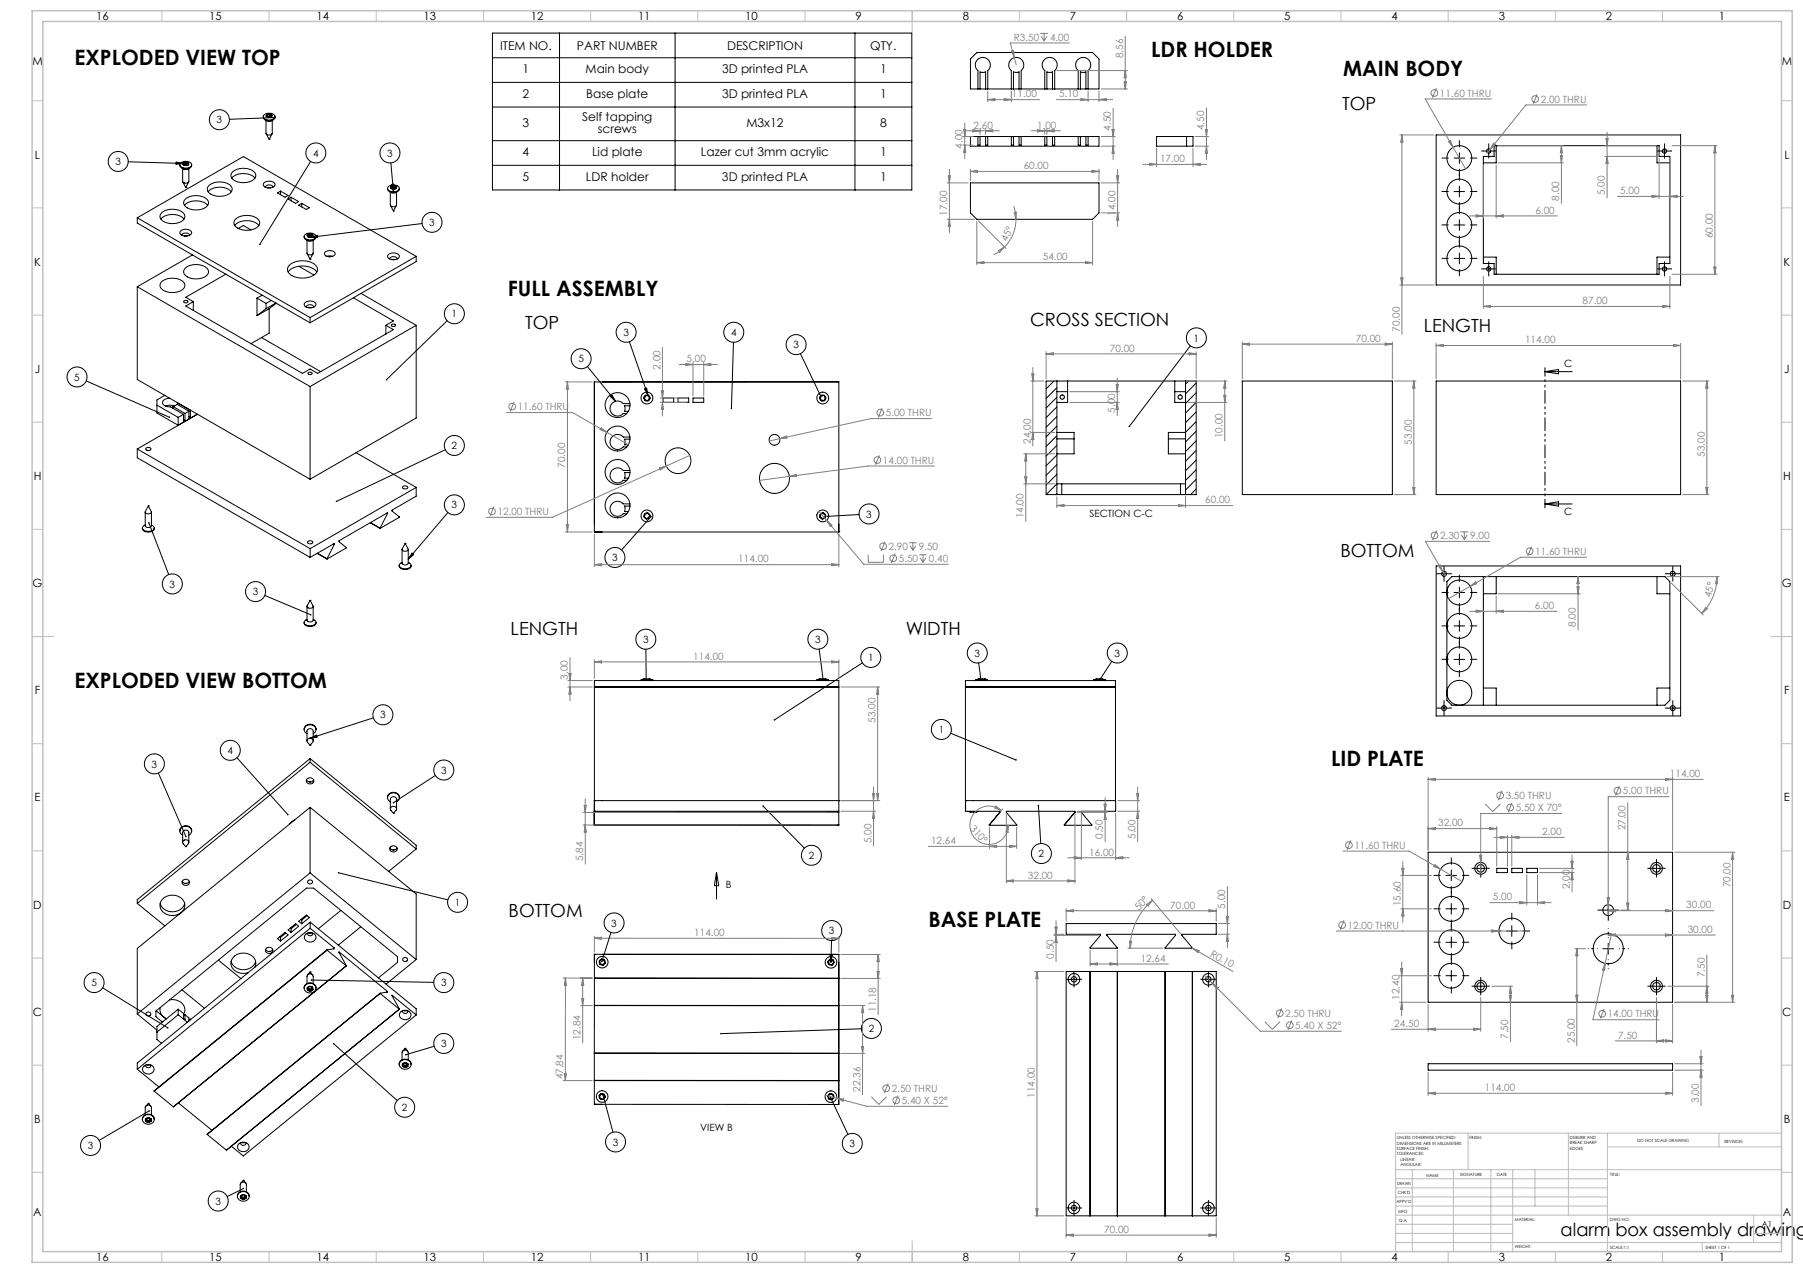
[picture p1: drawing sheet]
<svg xmlns="http://www.w3.org/2000/svg" width="841mm" height="594mm" viewBox="0 0 841 594" stroke-linecap="round" stroke-linejoin="round" font-family="sans-serif">
<g fill="none" stroke="#000" stroke-width=".47">
<path d="M230 15h195v74h-195zM261 15v74M315 15v74M399 15v74M230 27h195M230 38h195M453 28l3-3h54l3 3v14h-60zM123 54v2h2h2l1-2M123 54l3-1h2v1l-1 2h-2l-2-1zM124 56l1 1 2-1M124 56v6l2 1 1-1M124 54l1 1"/>
<path d="M124 54h.1M125 53l-1 1M125 54h.1M125 53h.1M125 53v2M125 55h.1M126 54l-1 1M126 54h.1M126 53h-1M126 53v1M126 53l1 1M126 53h.1"/>
<path d="M126 55h.1M126 53v2M126 55h-1M126 55h1M126 54v1M127 55h-2M127 54v1M127 54h.1M127 56v6M127 55l-20 1M230 50h195M456 42v-9l-1-2v-1l1-2 2-1h2l2 3v1l-1 2v9"/>
<path d="M457 42v-8h3v8M472 42v-9l-1-3 1-2 2-1 2 1 2 2-1 1-1 2v9M473 42v-8h2v8M487 42v-9l-1-1v-2l1-2 2-1 3 1 1 2v1l-1 2v9M488 42v-8h3v8M503 42v-9l-1-1v-2l1-2 2-1 2 1 2 2v2l-1 1v9M504 42v-8h3v8M60 75l25 1M82 76h3l-3 1zM84 77v1l2 1 3-1v-1M84 76l2-1h2l1 1v1l-1 1h-2l-2-1zM85 78l1 1 3-1"/>
<path d="M85 79v6h2h1v-6M85 76v1M85 76h.1M85 77h2M85 77h1M86 76v1M86 76h-1M86 77h1M86 77h.1M86 76h.1M87 76h1M87 76h-2"/>
<path d="M87 76h-1M87 76h.1M87 77h.1M87 76v1M88 76h.1M88 76v1M88 77h-1M88 77h.1M124 62l2 3M126 65h.1M127 62l-1 3M145 75l-24 39"/>
<path d="M182 76l2 13M230 66h195M230 77h195M456 64h1M456 64v4h1v-4M456 64h-3v4h60v-4h-5M457 64h3M460 64h1M460 64v4h1v-4M461 64h11M472 64h1M472 64v4h1v-4"/>
<path d="M473 64h2M475 64h1M475 64v4h1v-4M476 64h11M487 64h1M487 64v4h1v-4M488 64h3M491 64h1M491 64v4h1v-4M492 64h11M503 64h1M503 64v4h1v-4"/>
<path d="M504 64h3M507 64h1M507 64v4h1v-4M539 64h17v4h-17zM553 64v4M670 63h114v70h-114zM678 74h5M681 71v5M692 70h5M694 68v5M697 68h77v5h5v50h-5v5h-77v-5h-5v-50h5zM698 68v8h-6"/>
<path d="M773 68v8h6M774 70h5M776 68v5M75 99l3-1h4l3 1 1 2-1 2-1 1h-5h-2l-2-2v-1zM85 85l2 2M86 96l2-1 3-1h3l3 2M86 93l4-2h3l3 2 1 2v1l-2 1-5 1-3-1-1-1v-2zM87 87h.1M88 85l-1 2M97 89l2-1 3-1 4 1 2 1M97 87l4-2h3l4 2v2l-2 2-5 1-3-1-1-2v-1zM108 83l2-1 3-1h3l3 2"/>
<path d="M108 80l4-1h3l3 1 1 2-1 2-1 1h-5l-2-1-2-1v-1zM123 85h3h2v1l-1 2h-2l-2-1zM124 87l1-1h2v1M125 88h1M129 90l2-1 3 2-1 1zM131 89v2M134 93l2-1 3 2-1 1zM136 92v2M139 96l2-1 3 2-1 1zM141 95v2M181 88v1l2 1 3-1v-1M181 87l3-1 2 1v1l-1 1h-2h-2z"/>
<path d="M182 89l1 1 2-1M182 90v6h1h2v-6M182 96l2 2M182 88h1M182 88h.1M182 87v1M183 87v1M183 86h1v3zM183 87h-1M183 88h.1M184 88h-1M184 88h.1"/>
<path d="M184 87h-1M184 98h.1M184 87v1M184 87h1M184 87h-2M184 87h.1M185 88h-2M185 87h.1M185 87v1M185 96l-1 2M453 85h60v14l-3 3h-54l-3-3zM678 89h5"/>
<path d="M681 87v5M64 102l50-29 80 47M64 102l81 46M64 102v2l81 47M75 102l2-1 3-1 3 1 3 1M84 108l3-1 2 1v1l-1 1h-2l-2-1zM85 110l1-1h2v1M86 110h1M90 119l-26 15M110 105l1-1 4-1 3 1 3 1M110 102l3-1h4l3 1 1 2-1 2-2 1h-5l-2-1-2-1v-1zM111 107l3-2 3 2"/>
<path d="M142 110v2h2h2l1-2M142 110l3-1h2v1l-1 2h-2l-2-1zM143 112l1 1 3-1M143 112v6l2 1 1-1v-6M143 118l2 3M143 110h.1M143 110l2 1M144 109l-1 1M144 109v1M144 110h.1M144 110h1M144 109h.1"/>
<path d="M144 109h2M144 109h1M145 111l3-1v1zM145 110v1M145 109h.1M145 109v1M145 111h.1M145 109h1M146 110l-1 1M146 110h.1M146 109v1M146 118l-1 3"/>
<path d="M152 118l3-1 1 1v1l-1 1h-2l-2-1zM153 120h2M181 119l4-1 1 1v1l-1 1h-2l-2-1zM194 120l-49 28M194 120v2l-49 29M197 104l-52 7M678 105h5M681 102v5M681 118v5M692 120h6v8M779 120h-6v8M64 134v43l81 47"/>
<path d="M64 134l81 46M75 131l3-1h4l3 1 1 2-1 2-1 1h-5l-4-1v-2zM86 125l4-1h3l3 1 1 2v1l-2 1-5 1-2-1-2-1v-1zM105 128l-18 11 3 2M120 139v8M120 139l4 3M122 138l-2 1M134 127l3-2 4-1 4 1 3 2M135 124l3-2h5l4 2 1 1v1l-1 2-2 1-6 1-2-1-2-2-1-1zM139 124l7 4M145 121h.1M165 139l19 11-4 2"/>
<path d="M168 137l26 15M182 121l1-1h2v1M183 121h1M678 121h5M692 125h5M694 123v5M774 125h5M776 123v5M86 140h1l1 1h-2zM90 141l-3 2 54 31 4-2 3 2 36-20-4-2M90 141v4M122 158l28 15"/>
<path d="M124 142v2M124 144l-4 3M126 144v11l-9 5M126 144l-6 3M127 140l-3 2M129 141l-5 3M129 141l-3 3M142 141h3h2v1l-1 1-2 1-2-1zM143 143l1-1 2 1M144 144h1M145 148v3M180 152v4"/>
<path d="M183 151h1l1 1h-2zM194 152v43l-49 29M194 152l-49 28M209 150l-29 27M294 159l8 25M342 160l-1 31M40 178l39 17M144 174h1h1l-2 1zM274 171l13 16M373 165l9 19M488 178h70v53h-70zM492 178l-4 3"/>
<path d="M493 178v53M498 178v10h-5M548 178v10h5M553 178v53M554 178l-1 1M555 161l-28 38M558 179l-5 5M579 178h70v53h-70zM670 178h114v53h-114zM721 173h12M721 173l6-1v2zM73 189l10 6"/>
<path d="M77 184l-4 3v6l10 5M77 189h4M79 186l-3 1v1v1l4 1 6 3M81 190l2-1 5 3M81 190h.1M81 190l5 3M83 189v-1l6 3M83 198l9-5-28 17M83 195v3M86 193v4v-1M86 193l-3 2M86 196h.1"/>
<path d="M86 193v3M88 192l-2 1M88 192v3h1M88 194l1 1M89 191v4M89 191h.1M145 180v44M285 185v-1l2 3zM294 188h-3l-2-1h-1l-2 1-1 2v2l2 2h2l2-1h1M294 189h-3v3h2M300 186l1 1M301 181h1v3z"/>
<path d="M301 187h1M301 184l1 1M301 184l-1 2M302 185l1 1M303 186l-1 1M309 186h5v2h-5zM316 186h5v2h-5zM323 186h5v2h-5zM382 186l1 1M383 185l-1 1M384 184l1 2M384 184l-1 1"/>
<path d="M384 187h-1M385 186l-1 1M493 183h5M493 181l-5 5M493 185l-5 5M493 190l-5 5M493 194l-5 5M493 199l-5 5M548 183h5M558 183l-5 5M558 188l-5 5M558 192l-5 5"/>
<path d="M558 197l-5 5h-8v10h8M64 210v4l81 46M64 210l81 46M68 209h1l1 1h-1zM166 211l28 16M208 210l-51 24M294 204h-3l-2-1h-2l-1 1-1 1v3l2 1 1 1 3-1h1M294 220h-3l-3-2-2 1-1 2v2l2 2h2l2-1h1M294 205h-3v3h2M493 205h8M493 202h8v10h-8M493 203l-5 5"/>
<path d="M493 208l-5 5M493 212l-5 5M493 217l-5 5M545 205h8M558 201l-5 5M558 206l-5 5M558 210l-5 5M558 215l-5 5M558 219l-5 5M68 239v6l1 1 2-1v-6M69 236h.1M69 236l2 3-2 1-1-1"/>
<path d="M69 236l-1 3M180 239l1 1M181 240l-23 12 4 4M181 240l-4 6M188 227h1h1l-1 1zM194 227v5l-11 6 3 3-9 5M194 227l-49 29M209 239l-19 22M294 235h-3l-2-1h-1l-2 1-1 1v3l1 1 3 1 2-1h1M294 221h-3v2h2M294 236h-3v3h2M301 240l-1 1"/>
<path d="M302 239l1 1M302 239l-1 1M383 240l-1 1M384 239l1 1M384 239l-1 1M493 221l-5 5M493 230l-1 1M495 226v5M551 226v5M553 226h-60l-5 5M558 224l-5 5M558 228l-3 3"/>
<path d="M721 235h12M721 235l6-1v2zM66 246l1 2h2h2l1-2M68 245l-2 1M69 244l10 24M71 245l1 2-2 1h-2l-2-2M144 253l1-1 1 1-2 1-1-1zM145 256v4M148 258l5 3M156 254h.1M156 254l-11 6M156 254l-3 7"/>
<path d="M162 256l-9 5M162 256h.1M173 244l4 3M173 244l4 2M188 256v7l1 1 1-1v-7M189 254h.1M189 254l1 3h-1l-1-1M189 254l-1 2M192 258l1 1-3 2zM277 248h.1M277 248h114M277 248v-70h114v70"/>
<path d="M300 241l1 1M303 242h-2M303 240v2M304 241l-14 16M382 241l2 1M385 242h-1M385 240v2M391 248h.1M401 240l-15 1M124 278l21 9M153 261h.1M186 264h.1"/>
<path d="M188 262l-2 2M190 262l2 2-2 1h-2l-2-1M192 264l-1 1-2 1-2-1-1-1M670 264h114v70h-114zM671 268h5M674 265v5M677 269h100l2 2v56l-2 2h-100l-2-2v-56zM678 276h5M681 274v5M692 269v60M698 269v8h-6M773 269v8h6"/>
<path d="M778 268h5M780 265v5M142 290v2h2h3v-2M143 283v6l1 1 2-1v-6M143 289l-1 2 2 1h2l1-1v-1l-1-1M145 280h.1M145 280l1 3-2 1-1-1zM678 292h5M681 290v5M299 317h6M299 317v1M300 317h-1"/>
<path d="M300 317h.1M300 317h5M301 303v14M305 317v1M381 317h6M381 317v1M382 303l2 14M382 317h-1M382 317h.1M382 317h5M387 317v1M402 309l-41 27"/>
<path d="M455 317h6M455 317v1M456 309l2 8M459 317h-4M459 317h2M459 317h.1M461 317v1M510 317h1h5M510 317h6M510 317v1M516 317v1M519 309l-6 8"/>
<path d="M678 308h5M681 305v5M174 335l-29 10M277 321h114M450 321h70M671 330h5M674 328v5M692 321h6v8M778 330h5M779 321h-6v8M780 328v5M111 354l23 26"/>
<path d="M142 340l1-1 1-1 3 1v1M143 346v-5l1-1 2 1v5M143 342h-1v-2l1-1 1-1 2 1 1 1v1l-1 1M143 345h2h1l-1 3-2-2zM145 345l3-2v1zM145 348h.1M145 354v2M145 354l49 40v2M145 354l-81 66v2M145 356l-81 66M145 356l49 40M443 342l31 13"/>
<path d="M74 361l13 29M143 364l1 1 2-1M144 365h1M145 377v30M145 377l49 40v31M145 377l-81 66v30M181 372v-1l2-1h3v2M182 377v-4l1-1 2 1v4M182 374l-1-1v-1l1-1 1-1h2l1 1v2l-1 1M182 377l2-1 1 1v1l-1 1-2-1zM184 379h.1M203 362l-19 13"/>
<path d="M277 379h.1M277 374h114M277 379h114M277 374h.1M356 376l19 20M385 379h1M386 379h.1M390 379h-4M391 379v-61h-114v67M391 379v6M391 374h.1M450 374h.1"/>
<path d="M450 374h70M452 379h4M466 379h-16v-61h70v61h-16l5 6M466 379h.1M466 379l-5 6M466 379l-4 6M484 376l1 18M501 379h.1M501 379l-5 6M501 379h-32l5 6M84 388l1-2 1-1 3 1v2M85 393v-5l1-1 2 1v5"/>
<path d="M85 390l-1-1v-2l1-1h1h2l1 1v1l-1 2M85 392h2l1 1-1 2-2-2zM87 395h.1M137 383l-2 1M182 396l1 1 2-1M183 397h1M194 396l-13 11M277 385h114M277 385h.1M391 385h.1M461 385h1M461 385h13"/>
<path d="M462 385h.1M474 385h.1M496 385h.1M496 385h13M496 385h1M509 385h.1M666 398h114v70h-114zM85 411l1 1 2-1M86 412h1M145 407l49 41M145 407l-81 66M158 407l51 13"/>
<path d="M334 407v13M334 407l1 6h-2zM674 408h5M677 406v5M688 405h5M691 403v5M698 405h5v2h-5zM705 405h5v2h-5zM712 405h5v2h-5zM770 405h5M773 403v5M64 422l13 10"/>
<path d="M75 422l2 2 3 1h4l1-2 1-1M85 426l1-2v-2l-1-2-1-1-3-1h-2l-2 1-2 1v4l2 2 4 1 3-1M129 438l4-3 1 1-3 3zM130 437h1M131 437v2M133 435l-2 2M134 434l4-3 1 1-3 3zM135 433h1M136 433v2M138 431l-2 2M139 430l4-3 1 1-3 3zM140 429h1"/>
<path d="M141 429v2M143 436l1-1 2 1 1 1v1l-2 2-2-1-1-1zM143 427l-2 2M143 435l1 2 2-1v-1M144 435h1M145 430v3M145 430l49 41v3M145 430l-81 66v3M145 433l11 9M145 433l-81 66M159 425l-11 8M168 432l-10 9"/>
<path d="M285 435l-4 14M388 439v10M674 440h5M674 424h5M677 422v5M677 437v5M703 434h5M705 432v5M748 425h5M750 422v5M102 448l10 9M108 449l2 2 3 1h4l1-2 1-1"/>
<path d="M119 451v-3l-2-3h-4l-4 1-1 3 1 3 3 2h4M124 443l1 1 2-1M125 444h1M142 460l2-1h2l1 1v2l-1 1h-3l-1-1zM143 459v-4l1-1 2 1v4M145 454h.1M145 454l1 1M145 454l-2 1M145 457l57 1M153 443l-81 66M153 443h.1M153 443l9 8"/>
<path d="M156 442l-3 1M156 442v1M162 451h.1M162 451l-4-7 23 19M162 451l-81 65M177 456l8-7v-3l-39-32h-3l-70 58v2l3 3M194 448l-14 11M277 456h.1M277 456l114 1zM277 445h.1M277 445v70M277 445h114v70h-114"/>
<path d="M280 449v1M280 450h1M281 448h1M281 448l-1 1M282 448v1M282 449l-1 1M386 449l1 1M387 450h1M387 448l-1 1M387 448h1M387 446h1v3zM388 448l1 1"/>
<path d="M389 449l-1 1M497 453h70v114h-70zM498 457h5M501 454v5M508 453h.1M508 453v114M508 442h.1M508 442l5-6h-16v-5h70v5h-16l5 6M508 442h13M521 453h.1M521 453v114M521 442l-5-6h32l-5 6"/>
<path d="M521 442h.1M543 453h.1M543 453v114M543 442h.1M543 442h13M556 453h.1M556 453v114M556 442h.1M561 457h5M564 454v5M674 455h5M677 453v5"/>
<path d="M691 458v5M748 443h5M750 440v5M773 458v5M48 461l30 19M64 473l9 8M73 472l3 3M75 470v3l1 2M76 475h2M76 475l2 1M79 467h3l3 1 1 3v2M83 471l3 2v2v1v-3"/>
<path d="M83 471l-10 8v6l2 2M83 471v2M83 473l-10 9M83 473l4 4M85 462l10 8M86 473l2 2v1M86 473v1M89 476h.1M89 476h-1M142 461l1-2h1h3v2M143 461l1 1M143 461h.1"/>
<path d="M144 462h1M144 462h.1M144 461h-1M144 461v1M144 461l1 1M144 461h.1M144 460l-1 1M144 460l2 1M144 460v1M145 462h.1M145 461v1M146 461h-1"/>
<path d="M146 462h-1M146 461v1M146 461h.1M146 462h.1M177 463v1M177 463l-80 66M177 464l9 7-3-7 11 10M177 464l-80 65M181 463h-4M181 463h-1M186 471l-80 66M187 472l2-1 2 1 1 1-1 2-1 1-3-1-1-1z"/>
<path d="M188 472v1h1h1v-1M188 471h2M194 474l-81 65-5-4M277 469h.1M277 469h114M391 469h.1M688 460h5M770 460h5M64 499l10 8M67 497h2h2l1 1v1l-2 2h-2l-1-2zM68 497l1 1h1v-1M68 497h2"/>
<path d="M156 487l29 27M186 496l1-1 2-1 2 1 1 2M186 496h.1M186 496v1M187 495l2-1 1 1 2 1v2l-2 1h-3l-1-2zM188 495v-4l1-1 1 1v4M188 498h1M188 498h.1M188 496v2M188 496v1M188 497v1M188 497h.1"/>
<path d="M188 497h1M189 497h.1M189 498h.1M189 497v1M189 489h.1M189 489l1 1M189 489l-1 1M189 496h1M189 496h-1M190 497h-1M190 498h-1M190 497v1"/>
<path d="M190 496h.1M190 496v1M190 498h.1M190 496v2M203 488l-14 4M277 491h.1M277 491l114 1zM402 480l-66 2M666 496h114v3h-114zM69 515h.1M69 515l1 1M69 515l-1 1"/>
<path d="M70 518l-24 14M72 509l9 7M81 516h.1M83 515l16 12M277 504h.1M277 504h114M277 515h.1M277 515h4M280 511v2M280 513h1M281 510l-1 1M281 510l1 1"/>
<path d="M281 511l5 17M282 511v1M282 512l-1 1M386 511l1 2M387 513h1M387 510l-1 1M387 510l2 1M387 512l9 17M389 511v1M389 512l-1 1M391 515h.1M391 504h.1"/>
<path d="M66 522l1-1 2-1 2 1 1 1M66 522h.1M67 521l2-1h1l2 1v2l-2 1h-2l-2-1zM68 520v-3l1-1h2v4M68 523l1 1M68 523h.1M68 522v1M68 522h.1M68 523h1M69 523h.1M69 524h.1M69 523v1"/>
<path d="M69 522h1M69 522h-1M70 523h-1M70 523l-1 1M70 523h.1M70 522v1M70 522h.1M97 529l9 8M106 537h.1M111 534l2-1h2l1 2v1l-2 1h-2l-1-2zM112 533l1 1h1l1-1M113 533h1"/>
<path d="M111 558l1-2h2l2 1v1M111 558h.1M111 557l2-1h2l1 1v2l-1 1h-2l-2-1zM112 556v-3l1-1h2v4M112 559l1 1M112 559h1M112 558v1M112 558h1M113 558v1M113 559h.1M113 559h1M113 559v1"/>
<path d="M113 551h.1M113 551l2 1M113 551l-1 1M114 557l1 1M114 557l-2 1M114 555l-8 3M114 559l-1 1M114 559h.1M114 558h1M114 558v1M115 558v1M115 559l-2 1"/>
<path d="M115 559h-1M498 564h5M501 561v5M508 567h.1M521 567h.1M543 567h.1M556 567h.1M561 564h5M564 561v5"/>
<circle cx="102" cy="56" r="5"/>
<circle cx="55" cy="75" r="5"/>
<circle cx="147" cy="71" r="5"/>
<circle cx="182" cy="71" r="5"/>
<circle cx="681" cy="74" r="6"/>
<circle cx="694" cy="70" r="1"/>
<circle cx="776" cy="70" r="1"/>
<circle cx="681" cy="89" r="6"/>
<circle cx="202" cy="104" r="5"/>
<circle cx="681" cy="105" r="6"/>
<circle cx="681" cy="121" r="6"/>
<circle cx="694" cy="125" r="1"/>
<circle cx="776" cy="125" r="1"/>
<circle cx="212" cy="146" r="5"/>
<circle cx="292" cy="155" r="5"/>
<circle cx="342" cy="155" r="5"/>
<circle cx="558" cy="158" r="5"/>
<circle cx="36" cy="176" r="5"/>
<circle cx="271" cy="167" r="5"/>
<circle cx="371" cy="161" r="5"/>
<circle cx="288" cy="189" r="6"/>
<circle cx="302" cy="186" r="2.8"/>
<circle cx="384" cy="186" r="2.7"/>
<circle cx="495" cy="185" r="1"/>
<circle cx="550" cy="185" r="1"/>
<circle cx="212" cy="208" r="5"/>
<circle cx="288" cy="205" r="6"/>
<circle cx="316" cy="215" r="6"/>
<circle cx="361" cy="205" r="2.5"/>
<circle cx="212" cy="236" r="5"/>
<circle cx="288" cy="236" r="6"/>
<circle cx="288" cy="220" r="6"/>
<circle cx="361" cy="223" r="7"/>
<circle cx="405" cy="240" r="5"/>
<circle cx="302" cy="241" r="2.7"/>
<circle cx="384" cy="241" r="2.8"/>
<circle cx="80" cy="272" r="5"/>
<circle cx="119" cy="276" r="5"/>
<circle cx="287" cy="260" r="5"/>
<circle cx="674" cy="268" r="1.2"/>
<circle cx="681" cy="276" r="6"/>
<circle cx="780" cy="268" r="1.1"/>
<circle cx="301" cy="298" r="5"/>
<circle cx="381" cy="298" r="5"/>
<circle cx="681" cy="292" r="6"/>
<circle cx="406" cy="307" r="5"/>
<circle cx="456" cy="305" r="5"/>
<circle cx="521" cy="305" r="5"/>
<circle cx="681" cy="308" r="6"/>
<circle cx="179" cy="334" r="5"/>
<circle cx="674" cy="330" r="1.2"/>
<circle cx="681" cy="323" r="6"/>
<circle cx="780" cy="330" r="1.2"/>
<circle cx="72" cy="356" r="5"/>
<circle cx="107" cy="350" r="5"/>
<circle cx="207" cy="359" r="5"/>
<circle cx="439" cy="340" r="5"/>
<circle cx="145" cy="364" r="1.6"/>
<circle cx="184" cy="396" r="1.6"/>
<circle cx="378" cy="399" r="5"/>
<circle cx="486" cy="398" r="5"/>
<circle cx="87" cy="412" r="1.6"/>
<circle cx="145" cy="411" r="1"/>
<circle cx="677" cy="408" r="6"/>
<circle cx="691" cy="405" r="2.8"/>
<circle cx="691" cy="405" r="1.7"/>
<circle cx="773" cy="405" r="1.7"/>
<circle cx="773" cy="405" r="2.8"/>
<circle cx="213" cy="421" r="5"/>
<circle cx="286" cy="431" r="5"/>
<circle cx="388" cy="434" r="5"/>
<circle cx="677" cy="440" r="6"/>
<circle cx="677" cy="424" r="6"/>
<circle cx="705" cy="434" r="6"/>
<circle cx="750" cy="425" r="2.5"/>
<circle cx="44" cy="459" r="5"/>
<circle cx="126" cy="443" r="1.6"/>
<circle cx="189" cy="448" r="1.1"/>
<circle cx="207" cy="459" r="5"/>
<circle cx="281" cy="449" r="2.7"/>
<circle cx="388" cy="449" r="2.7"/>
<circle cx="501" cy="457" r="1.3"/>
<circle cx="501" cy="457" r="2.7"/>
<circle cx="564" cy="457" r="1.3"/>
<circle cx="564" cy="457" r="2.7"/>
<circle cx="677" cy="455" r="6"/>
<circle cx="750" cy="443" r="7"/>
<circle cx="69" cy="473" r="1.1"/>
<circle cx="406" cy="480" r="5"/>
<circle cx="691" cy="460" r="2.8"/>
<circle cx="691" cy="460" r="1.7"/>
<circle cx="773" cy="460" r="1.7"/>
<circle cx="773" cy="460" r="2.8"/>
<circle cx="207" cy="487" r="5"/>
<circle cx="189" cy="517" r="5"/>
<circle cx="281" cy="512" r="2.7"/>
<circle cx="388" cy="512" r="2.7"/>
<circle cx="42" cy="534" r="5"/>
<circle cx="287" cy="533" r="5"/>
<circle cx="398" cy="534" r="5"/>
<circle cx="102" cy="560" r="5"/>
<circle cx="501" cy="564" r="1.2"/>
<circle cx="501" cy="564" r="2.7"/>
<circle cx="564" cy="564" r="1.2"/>
<circle cx="564" cy="564" r="2.7"/>
</g>
<g fill="none" stroke="#808080" stroke-width=".47">
<path d="M485 16h4M486 17l1 2M487 16v3M488 17l-1 2M525 17v25M472 24h1v3zM473 27l1 3M493 33h33M499 20h-28l2 7M524 38h1v4zM525 33v3h-1zM450 57v17"/>
<path d="M461 46h24M461 43v4M461 46h3v1zM468 46h4l-4 1zM472 43v4M493 46h26M504 46h4l-4 1zM508 43v4M513 43v4M513 46h3v1zM514 42h12M519 51v24"/>
<path d="M563 50v25M670 41l-2 5M696 46h-31l19 33M717 44l-2 4M740 49h-28l-17 21M443 79v30M449 68h5M449 64h5M450 60v4zM450 68v3zM451 61h15M453 79v5"/>
<path d="M454 60l3 1-3 1zM457 60v3M460 60v3M460 61l3-1v2zM481 61h14M484 61h3l-3 1zM487 60v3M488 60v3M488 61h4v1zM509 79l4 1h-4zM513 79v5M514 64h6"/>
<path d="M514 68h6M519 60h1l-1 4zM519 68l1 4h-1zM521 79v27M533 77h30M536 76l3 1h-3zM539 69v9M556 69v9M556 77l4-1v1zM557 64h7M557 68h7M562 60h1v4z"/>
<path d="M563 68v4h-1zM653 63h16M654 63v93M654 63v3h-1zM676 66h1l1 3zM692 77v25M695 70l-1 1M697 67h1l-3 3zM698 77v25M699 68h30M699 76h30M728 73h1l-1 3z"/>
<path d="M728 68l1 3h-1zM728 68v27M749 68h24M749 73h24M749 65h1v3zM750 62v30M750 73v3h-1zM774 74v19M779 74v19M780 68h21M800 68v60M800 68v3h-1z"/>
<path d="M442 85h10M442 82h1v3zM453 80h60M453 80l3-1v1zM473 96l1 6M473 99h1v3zM514 85h8M514 99h8M521 82h1l-1 3zM521 99l1 4h-1zM754 92h31M771 91l3 1h-3z"/>
<path d="M779 92l3-1v1zM442 102h13M443 102v4h-1zM456 103v21M456 103l13 13M466 117l3-2-3 3zM469 115l-6 4M474 102a18 18 0 0 1-5 13M510 103v21M686 101h41M689 100l3 1h-3zM698 101l3-1v1z"/>
<path d="M456 123h54M456 123l3-1v1zM506 122l4 1h-4zM653 133h16M653 130h1v3zM692 129v15M779 129v15M780 128h21M799 125h1v3zM579 160v17M649 160v17M692 143h87"/>
<path d="M692 143l3-1v1zM776 142l3 1h-3zM264 178h12M265 178v70M265 178v4h-1zM309 162v32M317 170h18M320 170h3l-3 1zM323 169v16M328 169v16M328 170h4v1zM481 178h6"/>
<path d="M481 174h1v4zM482 171v37M488 164v13M488 165h70M488 165h3v1zM521 179h1l-1 4zM521 176v18M554 178h18M555 165h3l-3 1zM558 164v13M571 178l1 3h-1zM571 178v28"/>
<path d="M579 161h70M579 161l4-1v1zM646 160l3 1h-3zM650 178h10M659 178v53M659 178l1 3h-1zM670 160v17M670 161h114M670 161h3v1zM781 161h3l-3 1zM784 160v17M785 178h12"/>
<path d="M796 178l1 3h-1zM796 178v53M236 193h31l26 15M240 187l-2 5M280 200l3 2-3-1zM308 188h12M308 186h12M309 182h1l-1 4zM309 188l1 3h-1zM411 190l-1 5M435 195h-29l-47 11M499 188h23"/>
<path d="M499 183h23M521 188l1 3h-1zM554 188h18M571 184h1l-1 4zM308 218l3-1-3 2zM311 217l-53 24h-31M322 213l-11 4M364 205l3-2v1zM410 212l-2 5M436 217h-31l-51 7M477 212h15M478 212v31"/>
<path d="M478 212l1 3h-1zM481 202h11M482 202v3h-1zM230 236l-1 5M368 222l3-1 1 1zM382 239l4 4M477 226h15M478 222h1l-1 4zM493 232v5M493 236h82M493 236l3-1v1zM550 235l3 1h-3z"/>
<path d="M553 232v5M650 231h10M659 227h1l-1 4zM785 231h12M796 227h1l-1 4zM264 248h12M264 245h1v3zM277 249v16M386 243l17 20h39M386 243l2 2-1 1zM391 249v16M405 259v3h7v-3"/>
<path d="M413 253l-2 4M418 258l-2 5M424 253h4M424 255l2 2M426 253v4M427 255l-1 2M429 259h3M431 259v3M670 248l-2 4M681 248h4M682 250l1 2M683 248v4"/>
<path d="M684 250l-1 2M695 253h-30l8 14M714 255l-1 4M277 263h4v1zM277 263h114M388 263h3l-3 1zM429 260l2 2M432 260l-1 2M671 264h1l1 3zM673 267l1 2M686 274l-10 5M686 274l2-3 1 1z"/>
<path d="M698 278v8M699 277h38M736 274h1l-1 3zM736 269v25M736 269l1 3h-1zM740 260h-31l-23 14M778 269h24M780 272l14 15M801 269v3h-1zM801 269a24 24 0 0 1-7 17M686 285h40M689 285h3l-3 1z"/>
<path d="M698 285h3v1zM796 283v1l-2 2zM265 318h11M265 314h1v4zM266 307v20M277 308v9M277 309l4-1v1zM277 309h114M388 308l3 1h-3zM391 308v9M265 321h11M266 321v3h-1z"/>
<path d="M392 321h18M409 321v53M409 321l1 3h-1zM272 376h1v3zM273 373v12M390 379h-118M392 379h16M392 374h18M407 370h1l-1 4zM407 367v28M407 379l1 3h-1zM409 370h1l-1 4z"/>
<path d="M465 376l2 2-3-1zM467 378a9 9 0 0 0-14 3 9 9 0 0 0 6 13 9 9 0 0 0 11-9M468 377l-1 1M469 380v32M501 380v32M502 379h15M504 380v21M515 375h1l-1 4zM515 372v21M515 379l1 3h-1zM520 380v21M521 379h11"/>
<path d="M521 374h11M530 370h1v4zM531 379v3h-1zM531 367v26M666 363v34M666 364h128M666 364l3-1v1zM693 375l3 4 4-4M701 369l-2 4M705 375l-1 4M728 380h-37v28M755 367l-1 4"/>
<path d="M759 375v50M777 363l3 1h-3zM778 372h-28v55M780 363v34M273 385v18M273 385l1 3h-2zM390 385h-118M433 395h41M462 386v10M462 395l3-1v1zM470 385v3h-1zM471 394l3 1h-3z"/>
<path d="M474 386v10M501 400h3l-3 1zM626 397h31l25 14M630 392l-2 5M666 387l3-1v1zM666 387h32M690 399h1v3zM695 386l3 1h-3zM697 391h33M698 386v18M700 390l3 1h-3zM703 390v14"/>
<path d="M705 390v14M705 391l3-1v1zM733 399v17M759 398l1 3h-1zM781 398h28M808 398l1 3h-1zM808 398v70M469 411h32M469 411h4v1zM498 400h29M498 411h3l-3 1zM520 400h4v1z"/>
<path d="M537 419l14 17M573 414v28M653 408h15M654 405h1l-1 3zM654 402v28M669 404l3 2-3-2zM712 408v14M717 408v14M718 405h16M718 407h16M733 402h1l-1 3zM733 407l1 3h-1z"/>
<path d="M750 419h1l-1 3zM277 437v7M277 438h114M277 438l4-1v1zM388 437l3 1h-3zM391 437v7M492 436h20M492 436h4M492 433h1v3zM493 430v19M493 436v4h-1zM497 425h70"/>
<path d="M497 424v6M497 425l4-1v1zM527 439h1l-1 3zM535 422l3-2-2 3zM538 420a29 29 0 0 0-11 22M564 424l3 1h-3zM567 424v6M568 436h6M568 431h6M572 428h1v3zM573 436v3h-1zM623 434h88"/>
<path d="M627 429l-2 5M653 424h15M654 424l1 3h-1zM695 421h29M696 434h3l-3 1zM709 421h3l-3 1zM717 421h3v1zM750 425h49M750 425l3-1v1zM750 436h3v1zM750 436h50M752 436l-3 14"/>
<path d="M756 425h4M759 421h1l-1 4zM777 424l3 1h-3zM777 436h3l-3 1zM263 456h13M264 456v4h-1zM264 456v48M272 456v31M272 456v4h-1zM392 457h19M392 445h19M409 453h1v4z"/>
<path d="M410 445v28M410 445v4h-1zM483 453h13M484 453v4h-1zM484 453v114M508 443v8M508 450h37M508 450l4-1v1zM518 449l3 1h-3zM521 443v8M526 442h16M556 442h.1"/>
<path d="M556 442l19 11M556 442l3 2zM562 455l26 26h38M566 459l2 2v1zM653 455h15M653 452h1v3zM654 449v25M734 443h6M736 443v45M736 443v3h-1zM749 450l-6 26h31M749 450l-1 3z"/>
<path d="M796 446v22M271 469h5M271 466h1v3zM392 469h11M402 469v42M402 469l1 4h-1zM590 477l4 3 3-3M598 471l-2 4M603 476l-2 5M653 468h12M654 468v3h-1zM666 469v12"/>
<path d="M687 480h4l-4 1zM691 465v16M696 460h10M704 464h1v4zM705 460v26M705 460v3h-1zM735 464h1v4zM748 471l-2 4M773 465v22M778 460h19M780 469v18M796 464h1l-1 4z"/>
<path d="M796 460l1 3h-1zM808 464h1l-1 4zM809 468h-28M392 492h11M402 488h1l-1 4zM649 480h42M666 480h3v1zM753 486h27M773 486l3-1v1zM777 485l3 1h-3zM781 496h13M781 499h13"/>
<path d="M793 493h1l-1 3zM793 490v26M793 499l1 4h-1zM263 504h13M263 501h1v3zM385 511l5 1M390 512l14 4h38M390 512l3 1v1zM406 512l4 3 3-3M414 506l-1 4M419 511l-2 5M666 500v11"/>
<path d="M666 510h3v1zM666 510h114M777 510h3l-3 1zM780 500v11M483 567h13M483 564h1v3zM497 568v9M497 576h4v1zM497 576h70M564 576h3l-3 1zM567 568v9"/>
<circle cx="669" cy="43" r="1.6"/>
<circle cx="716" cy="46" r="1.5"/>
<circle cx="239" cy="190" r="1.6"/>
<circle cx="411" cy="193" r="1.5"/>
<circle cx="409" cy="215" r="1.6"/>
<circle cx="229" cy="239" r="1.5"/>
<circle cx="412" cy="255" r="1.6"/>
<circle cx="669" cy="250" r="1.6"/>
<circle cx="713" cy="257" r="1.5"/>
<circle cx="417" cy="261" r="1.6"/>
<circle cx="700" cy="371" r="1.6"/>
<circle cx="704" cy="377" r="1.6"/>
<circle cx="754" cy="369" r="1.5"/>
<circle cx="629" cy="394" r="1.6"/>
<circle cx="626" cy="432" r="1.6"/>
<circle cx="597" cy="473" r="1.6"/>
<circle cx="602" cy="478" r="1.6"/>
<circle cx="747" cy="473" r="1.6"/>
<circle cx="413" cy="508" r="1.6"/>
<circle cx="418" cy="513" r="1.6"/>
</g>
<g fill="none" stroke="#000" stroke-width=".47" stroke-dasharray="15.2 1.3 1.3 1.3" stroke-linecap="butt">
<path d="M676 74h-4M681 69v-4M681 79v3M686 74h3M692 70h-1M694 68v-1M694 73v1M697 70h1M774 70h-1M776 68v-1M776 73v1M779 70h1"/>
<path d="M676 89h-4M681 100v-3M681 84v-3M681 94v4M686 89h3M676 105h-4M681 116v-4M681 110v3M686 105h3M676 121h-4M681 126v3M686 121h3"/>
<path d="M692 125h-1M694 123v-1M694 128v1M697 125h1M774 125h-1M776 123v-1M776 128v1M779 125h1M671 268h-1M674 265v-1M674 270v1M676 276h-4"/>
<path d="M676 268h1M681 271v-3M686 276h3M778 268h-1M780 265v-1M780 270v1M783 268h1M676 292h-4M681 281v4M681 287v-3M681 297v3M686 292h3"/>
<path d="M676 308h-4M681 303v-4M681 313v3M686 308h3M671 330h-1M674 328v-1M674 333v1M676 330h1M778 330h-1M780 328v-1M780 333v1M783 330h1"/>
<path d="M672 408h-3M677 419v-3M677 403v-3M677 413v4M682 408h3M688 405h-2M691 403v-2M691 408v1M693 405h2M770 405h-2M773 403v-2M773 408v1"/>
<path d="M775 405h2M672 440h-3M672 424h-3M677 435v-4M677 429v3M682 440h3M682 424h3M700 434h-3M705 429v-3M705 439v4M710 434h4M748 425h-3"/>
<path d="M750 422v-2M750 427v3M753 425h2M498 457h-1M501 454v-1M501 459v2M503 457h2M561 457h-1M564 454v-1M564 459v2M566 457h1M672 455h-3"/>
<path d="M677 450v-3M677 445v3M682 455h3M691 458v-2M773 458v-2M677 460v4M688 460h-2M691 463v1M693 460h2M770 460h-2M773 463v1M775 460h2"/>
<path d="M498 564h-1M501 561v-1M501 566v1M503 564h2M561 564h-1M564 561v-1M564 566v1M566 564h1"/>
</g>
<path d="M750 438v-5M745 443h-4M750 448v4M755 443h5" fill="none" stroke="#000" stroke-width=".47" stroke-dasharray="15.2 1.3 1.3 1.3" stroke-dashoffset="14.9" stroke-linecap="butt"/>
<path d="M721 171v66" fill="none" stroke="#000" stroke-width=".47" stroke-dasharray="6.3 1.3 1.3 1.3 1.3 1.3" stroke-dashoffset="2.1" stroke-linecap="butt"/>
<g fill="none" stroke="#c0c0c0" stroke-width=".47">
<path d="M75 5v5M125 5v5M175 5v5M225 5v5M275 5v5M325 5v5M375 5v5M425 5v10M475 5v5M525 5v5M575 5v5M625 5v5"/>
<path d="M675 5v5M725 5v5M775 5v5M15 47h5M831 47h5M15 97h5M831 97h5M15 147h5M831 147h5M15 197h5M831 197h5M15 247h5"/>
<path d="M831 247h5M15 297h10M826 297h10M15 347h5M831 347h5M15 397h5M831 397h5M15 447h5M831 447h5M15 497h5M831 497h5M15 547h5"/>
<path d="M831 547h5M425 579v10M75 584v5M125 584v5M175 584v5M225 584v5M275 584v5M325 584v5M375 584v5M475 584v5M525 584v5M575 584v5"/>
<path d="M625 584v5M675 584v5M725 584v5M775 584v5"/>
</g>
<g fill="none" stroke="#c0c0c0" stroke-width=".5">
<path d="M685 529v17M732 529v38M750 529v55M750 535h81M802 529v6M831 529h-180v55M651 546h180M651 559h99M651 554h99M651 550h99M659 546v38M678 546v38"/>
<path d="M695 546v38M706 546v38M716 546v17M651 580h180M651 563h99M651 576h55M651 571h55M651 567h180M794 580v4M818 576h13M818 567v13"/>
</g>
<path d="M15 5h821v584h-821zM20 10h811v574h-811z" fill="none" stroke="#c0c0c0" stroke-width=".7"/>
<g fill="#000">
<path d="M127 55h1zM180 177h1zM79 194v1zM69 244h1zM78 479v1zM69 518l1 1zM113 554l1 1zM145 457v1zM189 492h1zM155 487h1zM158 407v1zM86 390l1 1zM183 374l1 1zM134 380h1zM341 190v1zM382 184h1zM303 241h1zM280 449h1zM281 511h1zM387 512h1zM336 482l1 1zM457 317h1zM484 376h1zM474 354v1z"/>
<path d="M301 317h1zM361 336h1z"/>
</g>
<g font-size="9.9">
<text x="537" y="27">LDR HOLDER</text>
<text x="35" y="30">EXPLODED VIEW TOP</text>
<text x="626" y="35">MAIN BODY</text>
<text x="237" y="138">FULL ASSEMBLY</text>
<text x="35" y="321">EXPLODED VIEW BOTTOM</text>
<text x="621" y="358">LID PLATE</text>
<text x="433" y="432">BASE PLATE</text>
</g>
<g font-size="8.5">
<text x="626" y="51">TOP</text>
<text x="245" y="154">TOP</text>
<text x="480" y="152">CROSS SECTION</text>
<text x="664" y="155">LENGTH</text>
<text x="625" y="260">BOTTOM</text>
<text x="238" y="296">LENGTH</text>
<text x="422" y="296">WIDTH</text>
<text x="237" y="428">BOTTOM</text>
<text x="728" y="577">alarm box assembly drawing</text>
</g>
<g font-size="5.6">
<text x="233" y="23">ITEM NO.</text>
<text x="269" y="23">PART NUMBER</text>
<text x="339" y="23">DESCRIPTION</text>
<text x="406" y="23">QTY.</text>
<text x="244" y="34">1</text>
<text x="273" y="34">Main body</text>
<text x="337" y="34">3D printed PLA</text>
<text x="410" y="34">1</text>
<text x="244" y="46">2</text>
<text x="273" y="46">Base plate</text>
<text x="337" y="46">3D printed PLA</text>
<text x="410" y="46">1</text>
<text x="244" y="59">3</text>
<text x="272" y="57">Self tapping</text>
<text x="348" y="59">M3x12</text>
<text x="410" y="59">8</text>
<text x="279" y="62">screws</text>
<text x="244" y="73">4</text>
<text x="276" y="73">Lid plate</text>
<text x="327" y="73">Lazer cut 3mm acrylic</text>
<text x="410" y="73">1</text>
<text x="244" y="84">5</text>
<text x="273" y="84">LDR holder</text>
<text x="337" y="84">3D printed PLA</text>
<text x="410" y="84">1</text>
</g>
<g font-size="5.3">
<text x="45" y="9">16</text>
<text x="98" y="9">15</text>
<text x="148" y="9">14</text>
<text x="198" y="9">13</text>
<text x="248" y="9">12</text>
<text x="298" y="9">11</text>
<text x="348" y="9">10</text>
<text x="399" y="9">9</text>
<text x="449" y="9">8</text>
<text x="499" y="9">7</text>
<text x="549" y="9">6</text>
<text x="599" y="9">5</text>
<text x="649" y="9">4</text>
<text x="699" y="9">3</text>
<text x="749" y="9">2</text>
<text x="802" y="9">1</text>
<text x="15" y="30">M</text>
<text x="831" y="30">M</text>
<text x="16" y="74">L</text>
<text x="832" y="74">L</text>
<text x="16" y="124">K</text>
<text x="832" y="124">K</text>
<text x="16" y="174">J</text>
<text x="832" y="174">J</text>
<text x="16" y="224">H</text>
<text x="832" y="224">H</text>
<text x="15" y="274">G</text>
<text x="831" y="274">G</text>
<text x="16" y="324">F</text>
<text x="832" y="324">F</text>
<text x="16" y="374">E</text>
<text x="832" y="374">E</text>
<text x="16" y="424">D</text>
<text x="832" y="424">D</text>
<text x="15" y="474">C</text>
<text x="831" y="474">C</text>
<text x="16" y="524">B</text>
<text x="832" y="524">B</text>
<text x="16" y="567">A</text>
<text x="832" y="567">A</text>
<text x="45" y="588">16</text>
<text x="98" y="588">15</text>
<text x="148" y="588">14</text>
<text x="198" y="588">13</text>
<text x="248" y="588">12</text>
<text x="298" y="588">11</text>
<text x="348" y="588">10</text>
<text x="399" y="588">9</text>
<text x="449" y="588">8</text>
<text x="499" y="588">7</text>
<text x="549" y="588">6</text>
<text x="599" y="588">5</text>
<text x="649" y="588">4</text>
<text x="699" y="588">3</text>
<text x="749" y="588">2</text>
<text x="802" y="588">1</text>
</g>
<g font-size="4.7" fill="#808080">
<text x="473" y="19">R3.50</text>
<text x="490" y="19">4.00</text>
<text x="524" y="27" transform="rotate(-90 524 27)">8.56</text>
<text x="472" y="45">11.00</text>
<text x="494" y="45">5.10</text>
<text x="672" y="45">11.60 THRU</text>
<text x="719" y="48">2.00 THRU</text>
<text x="454" y="60">2.60</text>
<text x="484" y="60">1.00</text>
<text x="518" y="61" transform="rotate(-90 518 61)">4.50</text>
<text x="562" y="61" transform="rotate(-90 562 61)">4.50</text>
<text x="449" y="69" transform="rotate(-90 449 69)">4.00</text>
<text x="541" y="76">17.00</text>
<text x="478" y="79">60.00</text>
<text x="727" y="94" transform="rotate(-90 727 94)">8.00</text>
<text x="749" y="91" transform="rotate(-90 749 91)">5.00</text>
<text x="756" y="91">5.00</text>
<text x="442" y="101" transform="rotate(-90 442 101)">17.00</text>
<text x="520" y="101" transform="rotate(-90 520 101)">14.00</text>
<text x="716" y="100">6.00</text>
<text x="470" y="113" transform="rotate(-65 470 113)">45°</text>
<text x="799" y="111" transform="rotate(-90 799 111)">60.00</text>
<text x="486" y="122">54.00</text>
<text x="738" y="142">87.00</text>
<text x="653" y="155" transform="rotate(-90 653 155)">70.00</text>
<text x="632" y="160">70.00</text>
<text x="711" y="160">114.00</text>
<text x="518" y="164">70.00</text>
<text x="308" y="172" transform="rotate(-90 308 172)">2.00</text>
<text x="320" y="169">5.00</text>
<text x="241" y="191">11.60 THRU</text>
<text x="413" y="194">5.00 THRU</text>
<text x="520" y="193" transform="rotate(-90 520 193)">5.00</text>
<text x="481" y="207" transform="rotate(-90 481 207)">24.00</text>
<text x="570" y="204" transform="rotate(-90 570 204)">10.00</text>
<text x="658" y="207" transform="rotate(-90 658 207)">53.00</text>
<text x="795" y="213" transform="rotate(-90 795 213)">53.00</text>
<text x="264" y="218" transform="rotate(-90 264 218)">70.00</text>
<text x="412" y="216">14.00 THRU</text>
<text x="562" y="235">60.00</text>
<text x="232" y="240">12.00 THRU</text>
<text x="477" y="242" transform="rotate(-90 477 242)">14.00</text>
<text x="672" y="252">2.30</text>
<text x="686" y="252">9.00</text>
<text x="415" y="257">2.90</text>
<text x="429" y="257">9.50</text>
<text x="344" y="262">114.00</text>
<text x="419" y="262">5.50</text>
<text x="433" y="262">0.40</text>
<text x="716" y="259">11.60 THRU</text>
<text x="798" y="279" transform="rotate(-74 798 279)">45°</text>
<text x="716" y="284">6.00</text>
<text x="735" y="293" transform="rotate(-90 735 293)">8.00</text>
<text x="323" y="308">114.00</text>
<text x="265" y="317" transform="rotate(-90 265 317)">3.00</text>
<text x="408" y="337" transform="rotate(-90 408 337)">53.00</text>
<text x="779" y="363">114.00</text>
<text x="757" y="371">5.00 THRU</text>
<text x="702" y="373">3.50 THRU</text>
<text x="707" y="379">5.50 X 70°</text>
<text x="452" y="387" transform="rotate(48 452 387)">310°</text>
<text x="671" y="386">32.00</text>
<text x="719" y="390">2.00</text>
<text x="758" y="387" transform="rotate(-90 758 387)">27.00</text>
<text x="406" y="393" transform="rotate(-90 406 393)">5.00</text>
<text x="434" y="394">12.64</text>
<text x="514" y="391" transform="rotate(-90 514 391)">0.50</text>
<text x="530" y="391" transform="rotate(-90 530 391)">5.00</text>
<text x="272" y="402" transform="rotate(-90 272 402)">5.84</text>
<text x="508" y="399">16.00</text>
<text x="632" y="396">11.60 THRU</text>
<text x="479" y="410">32.00</text>
<text x="732" y="415" transform="rotate(-90 732 415)">2.00</text>
<text x="807" y="414" transform="rotate(-90 807 414)">70.00</text>
<text x="531" y="425" transform="rotate(-49 531 425)">50°</text>
<text x="546" y="424">70.00</text>
<text x="572" y="424" transform="rotate(-90 572 424)">5.00</text>
<text x="653" y="423" transform="rotate(-90 653 423)">15.60</text>
<text x="696" y="420">5.00</text>
<text x="787" y="424">30.00</text>
<text x="324" y="437">114.00</text>
<text x="629" y="433">12.00 THRU</text>
<text x="787" y="435">30.00</text>
<text x="492" y="447" transform="rotate(-90 492 447)">0.50</text>
<text x="532" y="449">12.64</text>
<text x="564" y="446" transform="rotate(30 564 446)">R0.10</text>
<text x="795" y="456" transform="rotate(-90 795 456)">7.50</text>
<text x="653" y="466" transform="rotate(-90 653 466)">12.40</text>
<text x="409" y="472" transform="rotate(-90 409 472)">11.18</text>
<text x="600" y="474">2.50 THRU</text>
<text x="650" y="479">24.50</text>
<text x="750" y="475">14.00 THRU</text>
<text x="271" y="485" transform="rotate(-90 271 485)">12.84</text>
<text x="604" y="480">5.40 X 52°</text>
<text x="704" y="485" transform="rotate(-90 704 485)">7.50</text>
<text x="755" y="485">7.50</text>
<text x="735" y="487" transform="rotate(-90 735 487)">25.00</text>
<text x="263" y="504" transform="rotate(-90 263 504)">47.84</text>
<text x="401" y="509" transform="rotate(-90 401 509)">22.36</text>
<text x="416" y="510">2.50 THRU</text>
<text x="693" y="509">114.00</text>
<text x="421" y="515">5.40 X 52°</text>
<text x="483" y="512" transform="rotate(-90 483 512)">114.00</text>
<text x="792" y="515" transform="rotate(-90 792 515)">3.00</text>
<text x="515" y="575">70.00</text>
</g>
<g font-size="4.7">
<text x="101" y="58">3</text>
<text x="54" y="77">3</text>
<text x="146" y="73">4</text>
<text x="181" y="73">3</text>
<text x="200" y="105">3</text>
<text x="211" y="148">1</text>
<text x="291" y="157">3</text>
<text x="341" y="157">4</text>
<text x="557" y="159">1</text>
<text x="370" y="163">3</text>
<text x="270" y="169">5</text>
<text x="730" y="171">C</text>
<text x="35" y="178">5</text>
<text x="211" y="210">2</text>
<text x="211" y="237">3</text>
<text x="404" y="242">3</text>
<text x="508" y="241">SECTION C-C</text>
<text x="730" y="240">C</text>
<text x="286" y="262">3</text>
<text x="79" y="274">3</text>
<text x="118" y="278">3</text>
<text x="300" y="300">3</text>
<text x="380" y="300">3</text>
<text x="405" y="308">1</text>
<text x="455" y="306">3</text>
<text x="520" y="306">3</text>
<text x="177" y="335">3</text>
<text x="438" y="342">1</text>
<text x="106" y="352">4</text>
<text x="71" y="358">3</text>
<text x="206" y="361">3</text>
<text x="377" y="401">2</text>
<text x="484" y="400">2</text>
<text x="339" y="414">B</text>
<text x="212" y="423">1</text>
<text x="285" y="432">3</text>
<text x="387" y="436">3</text>
<text x="43" y="460">5</text>
<text x="206" y="460">3</text>
<text x="405" y="482">2</text>
<text x="206" y="489">3</text>
<text x="187" y="518">2</text>
<text x="327" y="528">VIEW B</text>
<text x="41" y="536">3</text>
<text x="286" y="535">3</text>
<text x="396" y="535">3</text>
<text x="101" y="562">3</text>
</g>
<text font-size="3.9" x="822" y="573">A1</text>
<g font-size="2">
<text x="652" y="532">UNLESS OTHERWISE SPECIFIED:</text>
<text x="685" y="532">FINISH:</text>
<text x="732" y="531">DEBURR AND</text>
<text x="732" y="534">BREAK SHARP</text>
<text x="764" y="533">DO NOT SCALE DRAWING</text>
<text x="804" y="533">REVISION</text>
<text x="652" y="534">DIMENSIONS ARE IN MILLIMETERS</text>
<text x="652" y="537">SURFACE FINISH:</text>
<text x="652" y="539">TOLERANCES:</text>
<text x="732" y="536">EDGES</text>
<text x="653" y="542">LINEAR:</text>
<text x="653" y="544">ANGULAR:</text>
<text x="665" y="549">NAME</text>
<text x="681" y="549">SIGNATURE</text>
<text x="698" y="549">DATE</text>
<text x="751" y="549">TITLE:</text>
<text x="652" y="553">DRAWN</text>
<text x="652" y="557">CHK'D</text>
<text x="651" y="561">APPV'D</text>
<text x="652" y="566">MFG</text>
<text x="653" y="570">Q.A</text>
<text x="707" y="570">MATERIAL:</text>
<text x="751" y="570">DWG NO.</text>
<text x="707" y="583">WEIGHT:</text>
<text x="751" y="583">SCALE:1:1</text>
<text x="795" y="583">SHEET 1 OF 1</text>
</g>
</svg>
